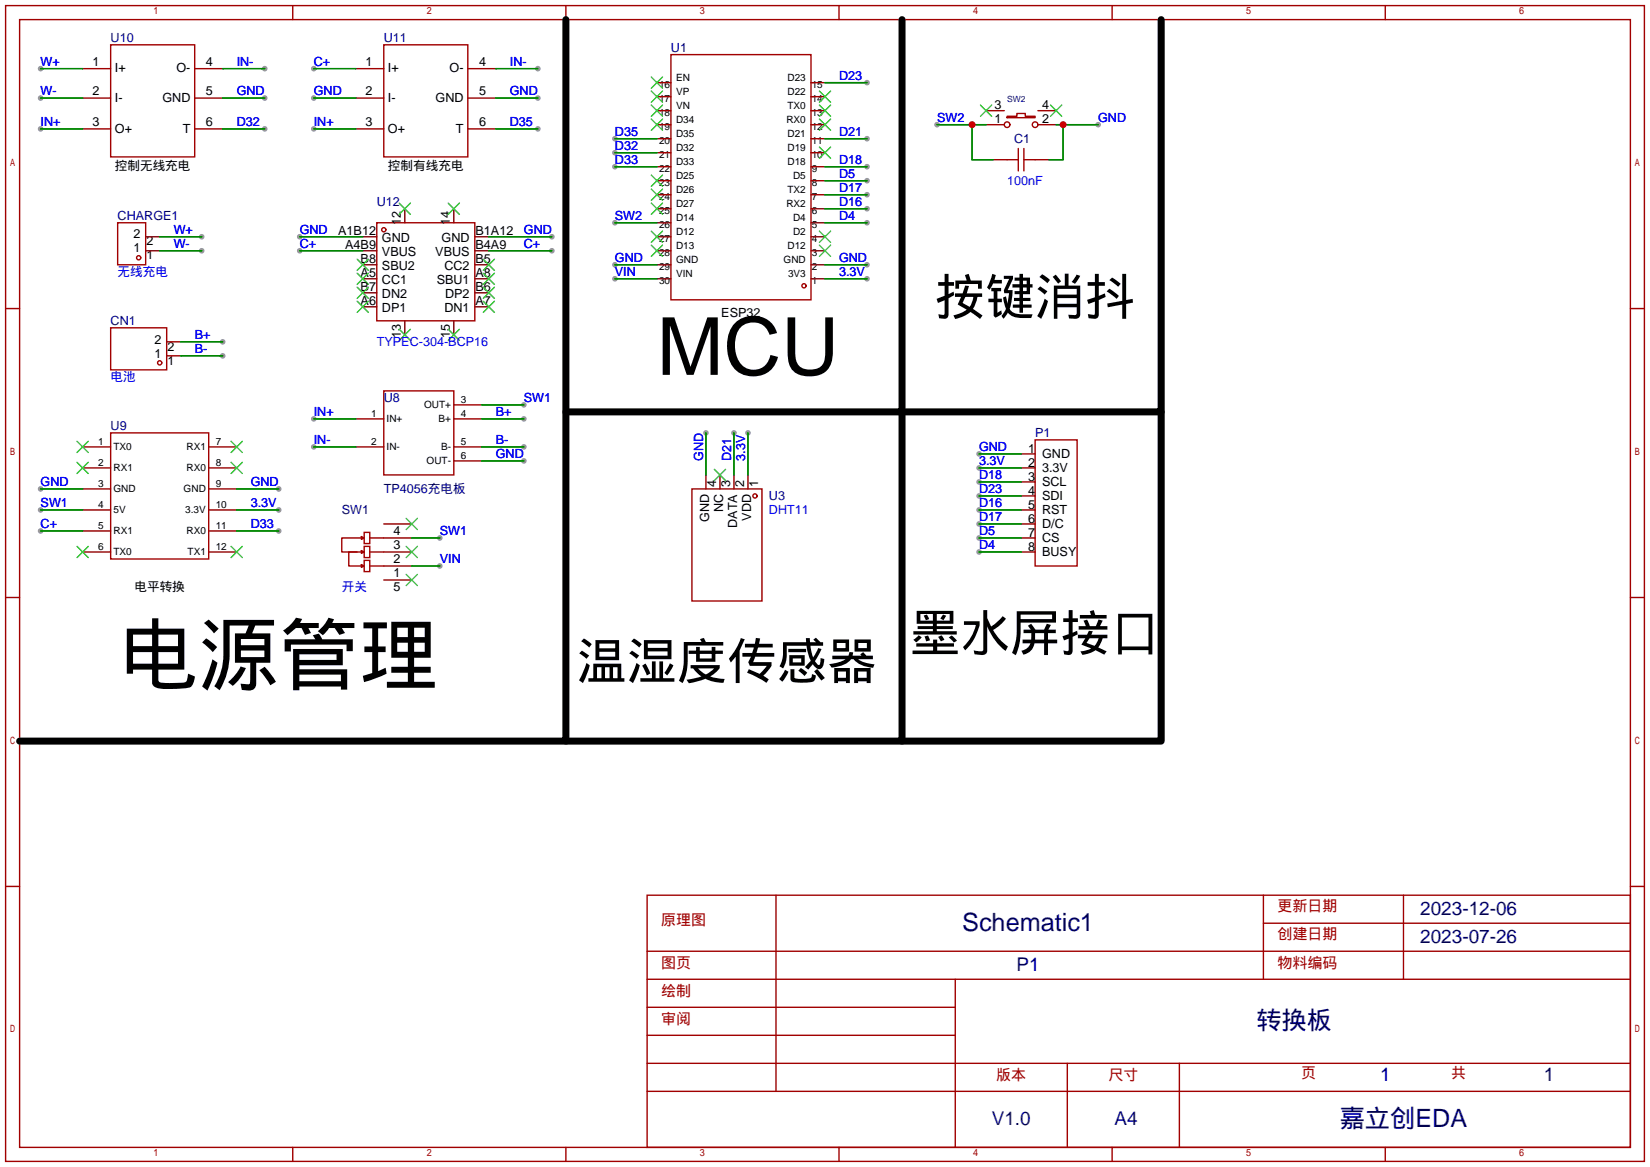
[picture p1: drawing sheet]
<svg xmlns="http://www.w3.org/2000/svg" width="299mm" height="212mm" viewBox="0 0 299 212" stroke-linecap="round" stroke-linejoin="round" font-family="sans-serif">
<g fill="#999">
<circle cx="79.8" cy="102.6" r=".51"/>
<circle cx="79.8" cy="97.5" r=".51"/>
<circle cx="177.5" cy="82.3" r=".51"/>
<circle cx="177.5" cy="84.8" r=".51"/>
<circle cx="157.2" cy="48" r=".51"/>
<circle cx="157.2" cy="50.5" r=".51"/>
<circle cx="177.5" cy="87.4" r=".51"/>
<circle cx="177.5" cy="89.9" r=".51"/>
<circle cx="177.5" cy="92.5" r=".51"/>
<circle cx="177.5" cy="95" r=".51"/>
<circle cx="177.5" cy="97.5" r=".51"/>
<circle cx="177.5" cy="100.1" r=".51"/>
<circle cx="157.2" cy="30.2" r=".51"/>
<circle cx="157.2" cy="40.4" r=".51"/>
<circle cx="157.2" cy="32.8" r=".51"/>
<circle cx="157.2" cy="37.8" r=".51"/>
<circle cx="157.2" cy="35.3" r=".51"/>
<circle cx="157.2" cy="15" r=".51"/>
<circle cx="128" cy="78.5" r=".51"/>
<circle cx="133.1" cy="78.5" r=".51"/>
<circle cx="135.6" cy="78.5" r=".51"/>
<circle cx="157.2" cy="25.1" r=".51"/>
<circle cx="199.1" cy="22.6" r=".51"/>
<circle cx="95" cy="73.4" r=".51"/>
<circle cx="111.5" cy="50.5" r=".51"/>
<circle cx="95" cy="75.9" r=".51"/>
<circle cx="95" cy="81" r=".51"/>
<circle cx="40.4" cy="62" r=".51"/>
<circle cx="40.4" cy="64.5" r=".51"/>
<circle cx="169.9" cy="22.6" r=".51"/>
<circle cx="97.5" cy="17.8" r=".51"/>
<circle cx="48" cy="17.8" r=".51"/>
<circle cx="36.6" cy="42.9" r=".51"/>
<circle cx="36.6" cy="45.5" r=".51"/>
<circle cx="7.4" cy="12.4" r=".51"/>
<circle cx="7.4" cy="17.8" r=".51"/>
<circle cx="56.9" cy="75.9" r=".51"/>
<circle cx="56.9" cy="81" r=".51"/>
<circle cx="48" cy="12.4" r=".51"/>
<circle cx="7.4" cy="23.4" r=".51"/>
<circle cx="95" cy="83.6" r=".51"/>
<circle cx="111.5" cy="48" r=".51"/>
<circle cx="7.4" cy="88.6" r=".51"/>
<circle cx="50.5" cy="88.6" r=".51"/>
<circle cx="7.4" cy="92.5" r=".51"/>
<circle cx="50.5" cy="92.5" r=".51"/>
<circle cx="7.4" cy="96.3" r=".51"/>
<circle cx="50.5" cy="96.3" r=".51"/>
<circle cx="100.1" cy="42.9" r=".51"/>
<circle cx="54.4" cy="42.9" r=".51"/>
<circle cx="100.1" cy="45.5" r=".51"/>
<circle cx="54.4" cy="45.5" r=".51"/>
<circle cx="111.5" cy="30.2" r=".51"/>
<circle cx="111.5" cy="27.7" r=".51"/>
<circle cx="48" cy="23.4" r=".51"/>
<circle cx="111.5" cy="25.1" r=".51"/>
<circle cx="97.5" cy="23.4" r=".51"/>
<circle cx="56.9" cy="23.4" r=".51"/>
<circle cx="97.5" cy="12.4" r=".51"/>
<circle cx="56.9" cy="12.4" r=".51"/>
<circle cx="56.9" cy="17.8" r=".51"/>
<circle cx="111.5" cy="40.4" r=".51"/>
</g>
<g fill="none" stroke="#a10000" stroke-width=".25">
<path d="M1 1h297.2v209.6h-297.2zM3.6 3.6h292.1v204.4h-292.1zM20.1 8.1h15.2v20.3h-15.2zM53.1 1v2.6M69.6 8.1h15.2v20.3h-15.2zM102.6 1v2.6M121.7 9.9h25.4v44.5h-25.4zM152.1 1v2.6M201.7 1v2.6M251.2 1v2.6M182.6 21.1h1.8v-.5h1.5v.5h1.8v.2h-5.1zM182.6 29h2.1"/>
<path d="M184.7 26.9v4.1M185.7 29h2M185.7 26.9v4.1M1 55.9h2.6M20.1 59.4h10.1v7.7h-10.1zM21.3 40.4h5.1v7.6h-5.1zM68.3 40.4h17.8v17.8h-17.8zM295.7 55.9h2.5M20.1 78.5h17.7v22.8h-17.7zM69.6 70.9h12.7v15.2h-12.7zM187.7 79.8h7.6v22.8h-7.6zM65.5 97.3l.5 .2-.5 .3z"/>
<path d="M65.5 99.8l.5 .3-.5 .2zM65.8 97.5h-3.8v2.6h2.8M66 99.1h1.1v2h-1.1zM66 96.5h1.1v2.1h-1.1zM67.1 97.5h2.5M125.5 88.6h12.7v20.4h-12.7zM1 108.3h2.6M65.5 102.4l.5 .2-.5 .3zM66 101.6h1.1v2h-1.1zM66 100.1h-2.8v2.5h2.6M67.1 102.6h2.5M67.1 100.1h2.5"/>
<path d="M295.7 108.3h2.5M1 160.7h2.6M117.3 162.3h178.4v45.7h-178.4zM117.3 177.5h178.4M117.3 172.5h178.4M140.7 162.3v35.6M173.2 177.5v30.5M229.1 162.3v15.2M229.1 167.4h66.6M254.5 162.3v15.2M295.7 160.7h2.5M117.3 182.6h55.9"/>
<path d="M117.3 197.9h178.4M117.3 192.8h178.4M117.3 187.7h55.9M193.5 192.8v15.2M213.9 192.8v15.2M53.1 208v2.6M102.6 208v2.6M152.1 208v2.6M201.7 208v2.6M251.2 208v2.6"/>
<circle cx="182.6" cy="22.6" r=".51"/>
<circle cx="187.7" cy="22.6" r=".51"/>
<circle cx="25.1" cy="46.7" r=".38"/>
<circle cx="69.6" cy="41.7" r=".38"/>
<circle cx="145.8" cy="51.8" r=".38"/>
<circle cx="29" cy="65.8" r=".38"/>
<circle cx="136.9" cy="89.9" r=".38"/>
</g>
<g fill="none" stroke="#870000" stroke-width=".25">
<path d="M15 12.4h5.1M15 17.8h5.1M35.3 12.4h5.1M35.3 17.8h5.1M64.5 12.4h5.1M64.5 17.8h5.1M84.8 12.4h5.1M84.8 17.8h5.1M119.1 17.5h2.6M119.1 15h2.6M147.1 17.5h2.5M147.1 15h2.5"/>
<path d="M15 23.4h5.1M35.3 23.4h5.1M64.5 23.4h5.1M73.4 37.8v2.6M82.3 37.8v2.6M84.8 23.4h5.1M119.1 37.8h2.6M119.1 35.3h2.6M119.1 32.8h2.6M119.1 30.2h2.6M119.1 27.7h2.6M119.1 22.6h2.6"/>
<path d="M119.1 20.1h2.6M119.1 25.1h2.6M147.1 37.8h2.5M147.1 35.3h2.5M147.1 32.8h2.5M147.1 30.2h2.5M147.1 27.7h2.5M147.1 22.6h2.5M147.1 20.1h2.5M147.1 25.1h2.5M178.8 22.6h3.3M178.8 20.1h3.3"/>
<path d="M180.1 29h2.5M187.7 29h2.5M188.2 22.6h3.3M188.2 20.1h3.3M26.4 45.5h2.6M26.4 42.9h2.6M65.8 50.5h2.5M65.8 48h2.5M65.8 45.5h2.5M65.8 42.9h2.5M65.8 53.1h2.5M65.8 55.6h2.5"/>
<path d="M73.4 58.2v2.5M82.3 58.2v2.5M86.1 50.5h2.5M86.1 48h2.5M86.1 45.5h2.5M86.1 42.9h2.5M86.1 53.1h2.5M86.1 55.6h2.5M119.1 50.5h2.6M119.1 48h2.6M119.1 45.5h2.6M119.1 42.9h2.6"/>
<path d="M119.1 40.4h2.6M147.1 50.5h2.5M147.1 48h2.5M147.1 45.5h2.5M147.1 42.9h2.5M147.1 40.4h2.5M30.2 64.5h2.6M30.2 62h2.6M64.5 75.9h5.1M82.3 75.9h5.1M82.3 73.4h5.1M15 84.8h5.1"/>
<path d="M15 92.5h5.1M15 81h5.1M15 88.6h5.1M15 96.3h5.1M37.8 84.8h5.1M37.8 92.5h5.1M37.8 81h5.1M37.8 88.6h5.1M37.8 96.3h5.1M64.5 81h5.1M69.6 95h5.1M69.6 97.5h5.1"/>
<path d="M82.3 81h5.1M82.3 83.6h5.1M128 86.1v2.5M130.6 86.1v2.5M133.1 86.1v2.5M135.6 86.1v2.5M185.2 82.3h2.5M185.2 84.8h2.5M185.2 87.4h2.5M185.2 89.9h2.5M185.2 92.5h2.5M185.2 95h2.5"/>
<path d="M185.2 97.5h2.5M15 100.1h5.1M37.8 100.1h5.1M69.6 100.1h5.1M69.6 102.6h5.1M69.6 105.2h5.1M185.2 100.1h2.5"/>
</g>
<g fill="none" stroke="#3c3" stroke-width=".25">
<path d="M118.1 14l2 2M118.1 16.5l2 2M118.1 19.1l2 2M120.1 14l-2 2M120.1 16.5l-2 2M120.1 19.1l-2 2M148.6 19.1l2 2M148.6 16.5l2 2M150.6 19.1l-2 2M150.6 16.5l-2 2M177.8 19.1l2 2M179.8 19.1l-2 2"/>
<path d="M190.5 19.1l2 2M192.5 19.1l-2 2M72.4 36.8l2 2.1M74.4 36.8l-2 2.1M81.3 36.8l2 2.1M83.3 36.8l-2 2.1M118.1 31.8l2 2M118.1 34.3l2 2M118.1 36.8l2 2.1M118.1 21.6l2 2M120.1 31.8l-2 2M120.1 34.3l-2 2"/>
<path d="M120.1 36.8l-2 2.1M120.1 21.6l-2 2M148.6 26.7l2 2M148.6 21.6l2 2M150.6 26.7l-2 2M150.6 21.6l-2 2M64.8 47l2 2M64.8 49.5l2 2.1M64.8 52.1l2 2M64.8 54.6l2 2M66.8 47l-2 2M66.8 49.5l-2 2.1"/>
<path d="M66.8 52.1l-2 2M66.8 54.6l-2 2M72.4 59.7l2 2M74.4 59.7l-2 2M81.3 59.7l2 2M83.3 59.7l-2 2M87.6 54.6l2.1 2M87.6 52.1l2.1 2M87.6 49.5l2.1 2.1M87.6 47l2.1 2M89.7 47l-2.1 2M89.7 49.5l-2.1 2.1"/>
<path d="M89.7 52.1l-2.1 2M89.7 54.6l-2.1 2M118.1 41.9l2 2M118.1 44.4l2 2.1M120.1 41.9l-2 2M120.1 44.4l-2 2.1M148.6 44.4l2 2.1M148.6 41.9l2 2M150.6 44.4l-2 2.1M150.6 41.9l-2 2M14 80l2 2M14 83.8l2 2.1"/>
<path d="M14 99.1l2 2M16 80l-2 2M16 83.8l-2 2.1M16 99.1l-2 2M41.9 80l2 2M41.9 83.8l2 2.1M41.9 99.1l2 2M43.9 80l-2 2M43.9 83.8l-2 2.1M43.9 99.1l-2 2M73.7 99.1l2 2M73.7 94l2 2"/>
<path d="M75.7 99.1l-2 2M75.7 94l-2 2M129.5 85.1l2.1 2M131.6 85.1l-2.1 2M73.7 104.1l2 2.1M75.7 104.1l-2 2.1"/>
</g>
<g fill="none" stroke="#008700" stroke-width=".25">
<path d="M7.4 17.8h7.6M7.4 12.4h7.6M40.4 17.8h7.6M40.4 12.4h7.6M56.9 17.8h7.6M56.9 12.4h7.6M89.9 17.8h7.6M89.9 12.4h7.6M149.6 15h7.6M7.4 23.4h7.6M40.4 23.4h7.6M56.9 23.4h7.6"/>
<path d="M89.9 23.4h7.6M111.5 30.2h7.6M111.5 25.1h7.6M111.5 27.7h7.6M149.6 30.2h7.6M149.6 32.8h7.6M149.6 37.8h7.6M149.6 35.3h7.6M149.6 25.1h7.6M169.9 22.6h8.9M176.3 22.6v6.4h3.8M191.5 22.6h7.6"/>
<path d="M192.8 22.6v6.4h-2.6M29 42.9h7.6M29 45.5h7.6M54.4 42.9h11.4M54.4 45.5h11.4M88.6 42.9h11.5M88.6 45.5h11.5M111.5 48h7.6M111.5 50.5h7.6M111.5 40.4h7.6M149.6 48h7.6M149.6 50.5h7.6"/>
<path d="M149.6 40.4h7.6M32.8 62h7.6M32.8 64.5h7.6M56.9 75.9h7.6M87.4 73.4h7.6M87.4 75.9h7.6M128 78.5v7.6M133.1 78.5v7.6M135.6 78.5v7.6M7.4 92.5h7.6M7.4 88.6h7.6M7.4 96.3h7.6"/>
<path d="M42.9 92.5h7.6M42.9 88.6h7.6M42.9 96.3h7.6M56.9 81h7.6M74.7 97.5h5.1M87.4 81h7.6M87.4 83.6h7.6M177.5 97.5h7.7M177.5 82.3h7.7M177.5 84.8h7.7M177.5 87.4h7.7M177.5 89.9h7.7"/>
<path d="M177.5 92.5h7.7M177.5 95h7.7M74.7 102.6h5.1M177.5 100.1h7.7"/>
</g>
<path d="M102.6 3.6v130.8h-99M163.6 3.6v71.1h-61M210.6 3.6v71.1h-47v59.7h-61M210.6 74.7v59.7h-47" fill="none" stroke="#000" stroke-width="1.3"/>
<g fill="#c00">
<circle cx="192.8" cy="22.6" r=".63"/>
<circle cx="176.3" cy="22.6" r=".63"/>
</g>
<g font-size="14.5">
<text x="119.1" y="68">MCU</text>
<text x="21.5" y="123.8">电源管理</text>
</g>
<g font-size="9.1">
<text x="169.6" y="57">按键消抖</text>
<text x="165" y="117.9">墨水屏接口</text>
<text x="104.6" y="123">温湿度传感器</text>
</g>
<g font-size="4.6" fill="#000080">
<text x="174.5" y="168.7">Schematic1</text>
<text x="227.8" y="186.5">转换板</text>
<text x="242.9" y="204.3">嘉立创EDA</text>
</g>
<g font-size="3.4" fill="#000080">
<text x="257.6" y="165.8">2023-12-06</text>
<text x="257.6" y="170.9">2023-07-26</text>
<text x="184.3" y="176">P1</text>
<text x="250.3" y="196.1">1</text>
<text x="280" y="196.1">1</text>
<text x="179.9" y="203.9">V1.0</text>
<text x="202.1" y="203.9">A4</text>
</g>
<g font-size="2.7" fill="#a00000">
<text x="119.9" y="167.8">原理图</text>
<text x="231.6" y="165.3">更新日期</text>
<text x="231.6" y="170.3">创建日期</text>
<text x="119.9" y="175.4">图页</text>
<text x="231.6" y="175.4">物料编码</text>
<text x="119.9" y="185.6">审阅</text>
<text x="119.9" y="180.5">绘制</text>
<text x="180.7" y="195.7">版本</text>
<text x="201" y="195.7">尺寸</text>
<text x="236" y="195.5">页</text>
<text x="263.1" y="195.5">共</text>
</g>
<g font-size="2.3" fill="#00f">
<text x="7.4" y="12">W+</text>
<text x="42.9" y="12">IN-</text>
<text x="56.9" y="12">C+</text>
<text x="92.5" y="12">IN-</text>
<text x="7.4" y="17.3">W-</text>
<text x="42.9" y="17.3">GND</text>
<text x="56.9" y="17.3">GND</text>
<text x="92.5" y="17.3">GND</text>
<text x="152.1" y="14.5">D23</text>
<text x="7.4" y="22.9">IN+</text>
<text x="42.9" y="22.9">D32</text>
<text x="56.9" y="22.9">IN+</text>
<text x="92.5" y="22.9">D35</text>
<text x="169.9" y="22.1">SW2</text>
<text x="199.1" y="22.1">GND</text>
<text x="111.5" y="29.7">D33</text>
<text x="111.5" y="27.2">D32</text>
<text x="111.5" y="24.7">D35</text>
<text x="152.1" y="29.7">D18</text>
<text x="152.1" y="24.7">D21</text>
<text x="152.1" y="32.3">D5</text>
<text x="152.1" y="34.8">D17</text>
<text x="182.6" y="33.6">100nF</text>
<text x="111.5" y="39.9">SW2</text>
<text x="152.1" y="39.9">D4</text>
<text x="152.1" y="37.4">D16</text>
<text x="31.5" y="42.4">W+</text>
<text x="31.5" y="45">W-</text>
<text x="54.4" y="42.4">GND</text>
<text x="54.4" y="45">C+</text>
<text x="95" y="42.4">GND</text>
<text x="95" y="45">C+</text>
<text x="111.5" y="47.5">GND</text>
<text x="152.1" y="47.5">GND</text>
<text x="21.3" y="50.1">无线充电</text>
<text x="111.5" y="50.1">VIN</text>
<text x="152.1" y="50.1">3.3V</text>
<text x="35.3" y="61.5">B+</text>
<text x="35.3" y="64">B-</text>
<text x="68.3" y="62.8">TYPEC-304-BCP16</text>
<text x="20.1" y="69.1">电池</text>
<text x="56.9" y="75.5">IN+</text>
<text x="89.9" y="75.5">B+</text>
<text x="95" y="72.9">SW1</text>
<text x="56.9" y="80.5">IN-</text>
<text x="89.9" y="80.5">B-</text>
<text x="89.9" y="83.1">GND</text>
<text x="127.5" y="83.6" transform="rotate(-90 127.5 83.6)">GND</text>
<text x="132.6" y="83.6" transform="rotate(-90 132.6 83.6)">D21</text>
<text x="135.2" y="83.6" transform="rotate(-90 135.2 83.6)">3.3V</text>
<text x="177.5" y="81.8">GND</text>
<text x="7.4" y="88.2">GND</text>
<text x="45.5" y="88.2">GND</text>
<text x="177.5" y="84.4">3.3V</text>
<text x="177.5" y="86.9">D18</text>
<text x="177.5" y="89.4">D23</text>
<text x="7.4" y="92">SW1</text>
<text x="7.4" y="95.8">C+</text>
<text x="45.5" y="92">3.3V</text>
<text x="45.5" y="95.8">D33</text>
<text x="139.4" y="93.2">DHT11</text>
<text x="177.5" y="92">D16</text>
<text x="177.5" y="94.5">D17</text>
<text x="79.8" y="97.1">SW1</text>
<text x="177.5" y="97.1">D5</text>
<text x="177.5" y="99.6">D4</text>
<text x="62" y="107.2">开关</text>
<text x="79.8" y="102.1">VIN</text>
</g>
<g font-size="2.3">
<text x="16.8" y="12">1</text>
<text x="37.3" y="12">4</text>
<text x="66.3" y="12">1</text>
<text x="86.9" y="12">4</text>
<text x="16.8" y="17.3">2</text>
<text x="20.8" y="13.1">I+</text>
<text x="32" y="13.1">O-</text>
<text x="37.3" y="17.3">5</text>
<text x="66.3" y="17.3">2</text>
<text x="70.4" y="13.1">I+</text>
<text x="81.5" y="13.1">O-</text>
<text x="86.9" y="17.3">5</text>
<text x="16.8" y="22.9">3</text>
<text x="20.8" y="18.4">I-</text>
<text x="29.5" y="18.4">GND</text>
<text x="37.3" y="22.9">6</text>
<text x="66.3" y="22.9">3</text>
<text x="70.4" y="18.4">I-</text>
<text x="79" y="18.4">GND</text>
<text x="86.9" y="22.9">6</text>
<text x="180.3" y="22.4">1</text>
<text x="180.3" y="19.8">3</text>
<text x="189" y="22.4">2</text>
<text x="189" y="19.8">4</text>
<text x="20.8" y="24">O+</text>
<text x="33.1" y="24">T</text>
<text x="70.4" y="24">O+</text>
<text x="82.7" y="24">T</text>
<text x="20.8" y="30.9">控制无线充电</text>
<text x="70.4" y="30.9">控制有线充电</text>
<text x="72.7" y="40.9" transform="rotate(-90 72.7 40.9)">12</text>
<text x="81.6" y="40.9" transform="rotate(-90 81.6 40.9)">14</text>
<text x="24.2" y="45.8">1</text>
<text x="24.2" y="43.2">2</text>
<text x="26.5" y="47">1</text>
<text x="26.5" y="44.5">2</text>
<text x="61.3" y="42.7">A1B12</text>
<text x="62.6" y="45.2">A4B9</text>
<text x="65.4" y="47.8">B8</text>
<text x="69.3" y="43.9">GND</text>
<text x="69.3" y="46.5">VBUS</text>
<text x="78.9" y="46.5">VBUS</text>
<text x="80.1" y="43.9">GND</text>
<text x="86.2" y="47.8">B5</text>
<text x="86.2" y="45.2">B4A9</text>
<text x="86.2" y="42.7">B1A12</text>
<text x="65.4" y="50.3">A5</text>
<text x="65.4" y="52.8">B7</text>
<text x="69.3" y="49">SBU2</text>
<text x="69.3" y="51.6">CC1</text>
<text x="79.2" y="51.6">SBU1</text>
<text x="80.6" y="49">CC2</text>
<text x="86.2" y="52.8">B6</text>
<text x="86.2" y="50.3">A8</text>
<text x="65.4" y="55.4">A6</text>
<text x="69.3" y="54.1">DN2</text>
<text x="69.3" y="56.6">DP1</text>
<text x="80.6" y="56.6">DN1</text>
<text x="80.7" y="54.1">DP2</text>
<text x="86.2" y="55.4">A7</text>
<text x="130.8" y="57.6">ESP32</text>
<text x="28" y="64.8">1</text>
<text x="28" y="62.3">2</text>
<text x="30.4" y="63.5">2</text>
<text x="72.7" y="61.2" transform="rotate(-90 72.7 61.2)">13</text>
<text x="81.6" y="61.2" transform="rotate(-90 81.6 61.2)">15</text>
<text x="30.4" y="66.1">1</text>
<text x="186.4" y="82">1</text>
<text x="189" y="83.1">GND</text>
<text x="129.8" y="88.3" transform="rotate(-90 129.8 88.3)">4</text>
<text x="132.4" y="88.3" transform="rotate(-90 132.4 88.3)">3</text>
<text x="134.9" y="88.3" transform="rotate(-90 134.9 88.3)">2</text>
<text x="137.5" y="88.3" transform="rotate(-90 137.5 88.3)">1</text>
<text x="186.4" y="84.6">2</text>
<text x="186.4" y="87.1">3</text>
<text x="186.4" y="89.7">4</text>
<text x="189" y="85.6">3.3V</text>
<text x="189" y="88.1">SCL</text>
<text x="128.6" y="94.7" transform="rotate(-90 128.6 94.7)">GND</text>
<text x="131.1" y="92.9" transform="rotate(-90 131.1 92.9)">NC</text>
<text x="133.7" y="95.7" transform="rotate(-90 133.7 95.7)">DATA</text>
<text x="136.2" y="94.4" transform="rotate(-90 136.2 94.4)">VDD</text>
<text x="186.4" y="92.2">5</text>
<text x="186.4" y="94.7">6</text>
<text x="189" y="90.7">SDI</text>
<text x="189" y="93.2">RST</text>
<text x="189" y="95.8">D/C</text>
<text x="71.4" y="99.6">3</text>
<text x="71.4" y="97.1">4</text>
<text x="186.4" y="97.3">7</text>
<text x="186.4" y="99.8">8</text>
<text x="189" y="98.3">CS</text>
<text x="189" y="100.8">BUSY</text>
<text x="24.4" y="107.1">电平转换</text>
<text x="71.4" y="102.1">2</text>
<text x="71.4" y="104.7">1</text>
<text x="71.4" y="107.2">5</text>
</g>
<g font-size="2.3" fill="#000080">
<text x="20.1" y="7.6">U10</text>
<text x="69.6" y="7.6">U11</text>
<text x="121.7" y="9.4">U1</text>
<text x="183.9" y="25.9">C1</text>
<text x="21.3" y="39.9">CHARGE1</text>
<text x="68.3" y="37.4">U12</text>
<text x="20.1" y="59">CN1</text>
<text x="69.6" y="72.9">U8</text>
<text x="20.1" y="78">U9</text>
<text x="187.7" y="79.3">P1</text>
<text x="69.6" y="89.4">TP4056充电板</text>
<text x="62" y="93.2">SW1</text>
<text x="139.4" y="90.7">U3</text>
</g>
<g font-size="1.8">
<text x="119.5" y="15.9">16</text>
<text x="122.6" y="14.7">EN</text>
<text x="122.6" y="17.2">VP</text>
<text x="142.8" y="17.2">D22</text>
<text x="142.8" y="14.7">D23</text>
<text x="147.2" y="15.9">15</text>
<text x="119.5" y="18.5">17</text>
<text x="119.5" y="21">18</text>
<text x="119.5" y="23.6">19</text>
<text x="122.6" y="19.7">VN</text>
<text x="122.6" y="22.3">D34</text>
<text x="142.6" y="22.3">RX0</text>
<text x="142.8" y="19.7">TX0</text>
<text x="147.2" y="23.6">12</text>
<text x="147.2" y="21">13</text>
<text x="147.2" y="18.5">14</text>
<text x="119.5" y="26.1">20</text>
<text x="119.5" y="28.6">21</text>
<text x="122.6" y="24.8">D35</text>
<text x="122.6" y="27.4">D32</text>
<text x="122.6" y="29.9">D33</text>
<text x="142.8" y="29.9">D18</text>
<text x="142.8" y="27.4">D19</text>
<text x="142.8" y="24.8">D21</text>
<text x="147.2" y="28.6">10</text>
<text x="147.2" y="26.1">11</text>
<text x="119.5" y="33.7">23</text>
<text x="119.5" y="31.2">22</text>
<text x="122.6" y="32.4">D25</text>
<text x="122.6" y="35">D26</text>
<text x="142.8" y="35">TX2</text>
<text x="143.8" y="32.4">D5</text>
<text x="147.2" y="33.7">8</text>
<text x="147.2" y="31.2">9</text>
<text x="119.5" y="36.3">24</text>
<text x="119.5" y="38.8">25</text>
<text x="119.5" y="41.3">26</text>
<text x="122.6" y="37.5">D27</text>
<text x="122.6" y="40.1">D14</text>
<text x="142.6" y="37.5">RX2</text>
<text x="143.8" y="40.1">D4</text>
<text x="147.2" y="41.3">5</text>
<text x="147.2" y="38.8">6</text>
<text x="147.2" y="36.3">7</text>
<text x="119.5" y="43.9">27</text>
<text x="119.5" y="46.4">28</text>
<text x="122.6" y="42.6">D12</text>
<text x="122.6" y="45.1">D13</text>
<text x="122.6" y="47.7">GND</text>
<text x="142.1" y="47.7">GND</text>
<text x="142.8" y="45.1">D12</text>
<text x="143.8" y="42.6">D2</text>
<text x="147.2" y="46.4">3</text>
<text x="147.2" y="43.9">4</text>
<text x="119.5" y="49">29</text>
<text x="119.5" y="51.5">30</text>
<text x="122.6" y="50.2">VIN</text>
<text x="142.9" y="50.2">3V3</text>
<text x="147.2" y="51.5">1</text>
<text x="147.2" y="49">2</text>
<text x="67.3" y="75.5">1</text>
<text x="70.1" y="76.6">IN+</text>
<text x="76.9" y="74">OUT+</text>
<text x="79.5" y="76.6">B+</text>
<text x="83.6" y="75.5">4</text>
<text x="83.6" y="73">3</text>
<text x="17.8" y="80.6">1</text>
<text x="20.6" y="81.6">TX0</text>
<text x="33.8" y="81.6">RX1</text>
<text x="39.1" y="80.6">7</text>
<text x="67.3" y="80.6">2</text>
<text x="70.1" y="81.6">IN-</text>
<text x="80" y="81.6">B-</text>
<text x="83.6" y="80.6">5</text>
<text x="83.6" y="83.2">6</text>
<text x="17.8" y="84.4">2</text>
<text x="17.8" y="88.2">3</text>
<text x="20.6" y="85.4">RX1</text>
<text x="20.6" y="89.3">GND</text>
<text x="33.3" y="89.3">GND</text>
<text x="33.8" y="85.4">RX0</text>
<text x="39.1" y="84.4">8</text>
<text x="39.1" y="88.2">9</text>
<text x="77.4" y="84.2">OUT-</text>
<text x="17.8" y="92.1">4</text>
<text x="17.8" y="95.9">5</text>
<text x="20.6" y="93.1">5V</text>
<text x="33.6" y="93.1">3.3V</text>
<text x="39.1" y="92.1">10</text>
<text x="39.1" y="95.9">11</text>
<text x="17.8" y="99.7">6</text>
<text x="20.6" y="96.9">RX1</text>
<text x="20.6" y="100.7">TX0</text>
<text x="33.8" y="96.9">RX0</text>
<text x="34" y="100.7">TX1</text>
<text x="39.1" y="99.7">12</text>
</g>
<text font-size="1.5" fill="#000080" x="182.6" y="18.5">SW2</text>
</svg>
